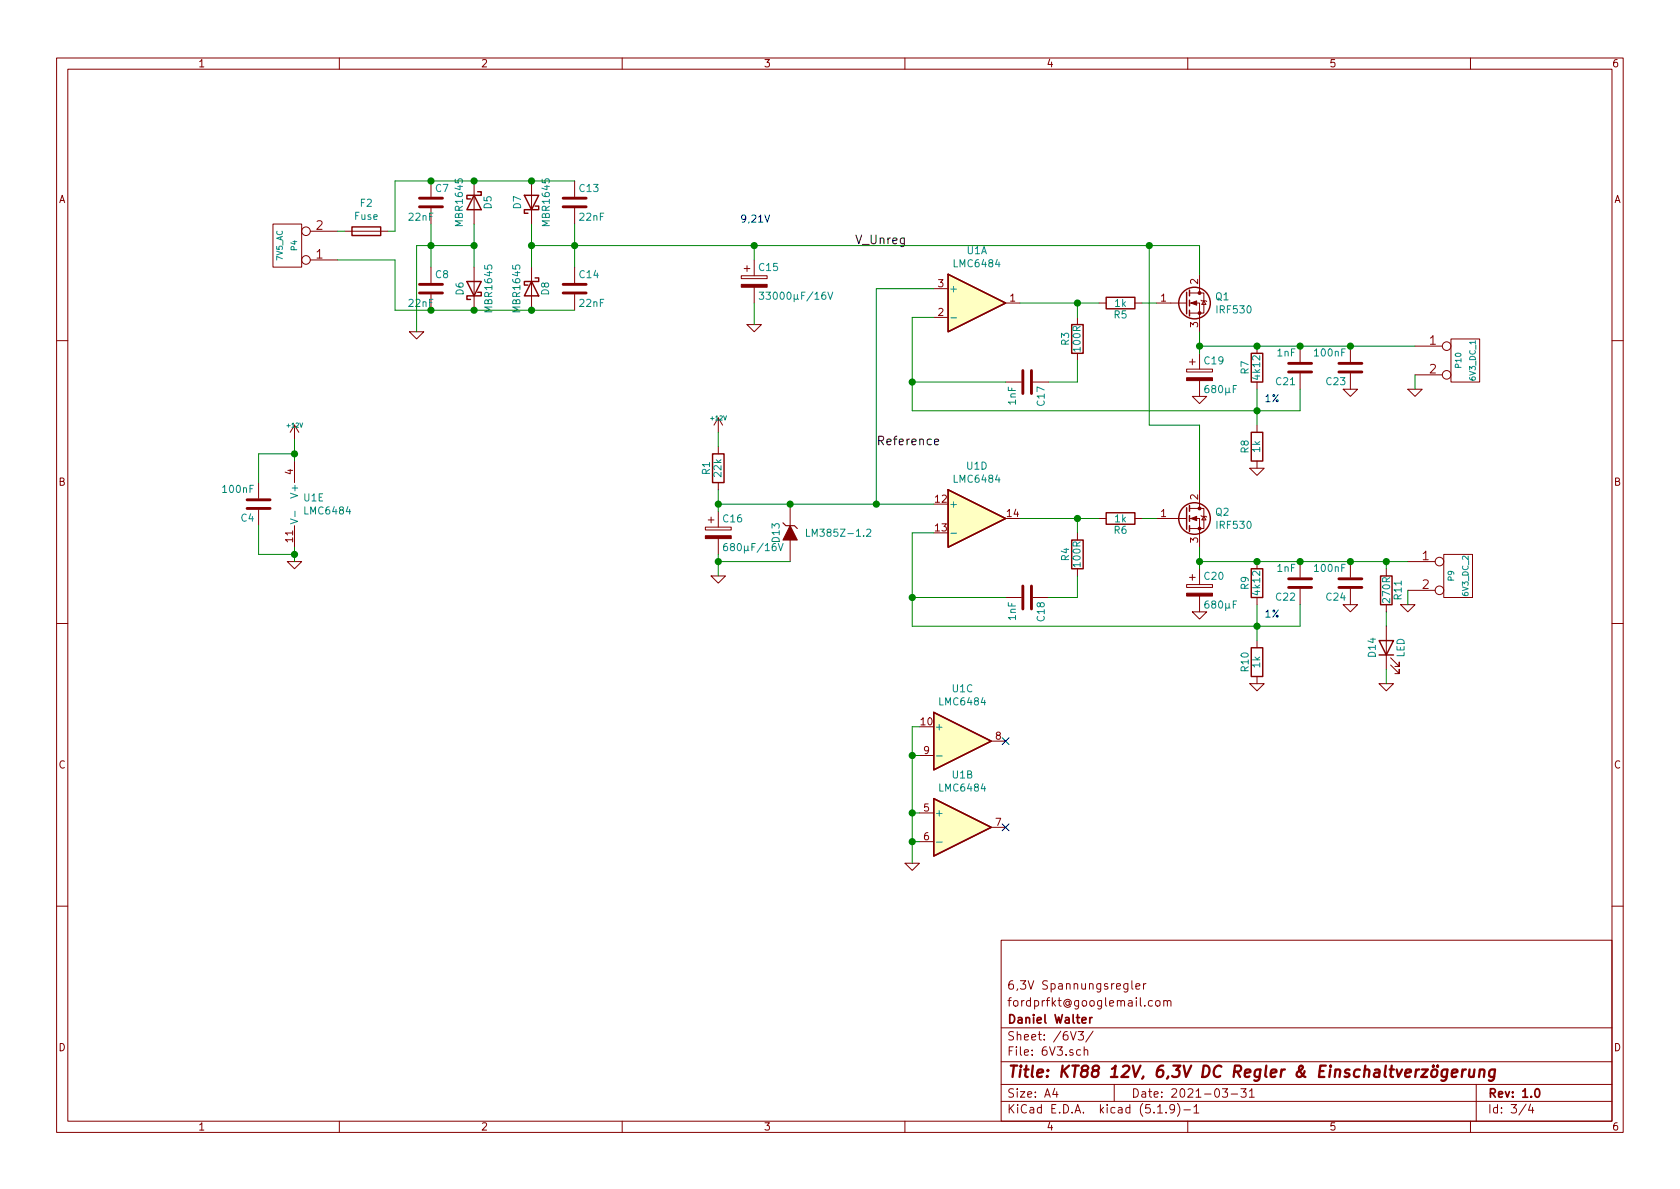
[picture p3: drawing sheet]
<svg xmlns="http://www.w3.org/2000/svg" width="297mm" height="210mm" viewBox="0 0 297 210" stroke-linecap="round" stroke-linejoin="round" font-family="sans-serif">
<g fill="none" stroke="#840000" stroke-width=".18">
<path d="M10 10.3h277v189.9h-277zM12 12.2h273v186.1h-273zM60 10.3v1.9M110 10.3v1.9M160 10.3v1.9M210 10.3v1.9M260 10.3v1.9M48.3 39.6h5v7.6h-5zM76.2 32v2.8M76.2 36.8v2.8M83.8 32v7.6M94 32v7.6"/>
<path d="M101.6 32v2.8M101.6 36.8v2.8M54.9 40.9h4.8M54.9 46h4.8M61 40.9h7.6M72.4 58.7h2.5l-1.2 1.2zM76.2 47.2v2.8M76.2 52.1v2.8M83.8 47.2v7.7M94 47.2v7.7M101.6 47.2v2.8M101.6 52.1v2.8"/>
<path d="M131.1 48.8h4.5v.5h-4.5zM131.6 47.5h1M132.1 57.4h2.5l-1.3 1.3zM132.1 47v1M133.3 46v2.8M133.3 50.8v2.8M165.1 56.1h2.5M165.1 51h2.5M177.8 53.6h2.5M190.5 56.1v1.3M194.3 53.6h1.3M200.7 53.6h1.2"/>
<path d="M204.5 53.6h5.3M210.3 53.6h1.8v5.1M210.3 51.8h2.6v3.6h-2.6M212.1 48.5v3.3M212.3 53.1l.2 .1h.7l.2 .1M212.9 53.2l.3 .6h-.7zM256.5 59.9h5.1v7.7h-5.1zM10 60.2h2M52.1 75.2v2.5M52.1 75.2l-.8 1.2M52.1 75.2l.7 1.2M127 73.9v2.5"/>
<path d="M127 79v1.3M127 73.9l-.8 1.3M127 73.9l.8 1.3M177.8 67.6h2.8M182.6 67.6h2.8M190.5 62.5v1.2M209.8 65.3h4.6v.5h-4.6zM210.3 64h1M210.8 70.1h2.6l-1.3 1.3zM210.8 63.5v1M212.1 62.5v2.8M212.1 67.3v2.8"/>
<path d="M222.2 61.2v1.3M222.2 67.6v1.2M222.2 75.2v1.2M229.9 61.2v2.8M229.9 66v2.8M237.5 68.8h2.5l-1.2 1.3zM238.8 61.2v2.8M238.8 66v2.8M248.9 68.8h2.6l-1.3 1.3zM250.2 61.2h4.8M250.2 66.3h4.8M285 60.2h2"/>
<path d="M45.7 85.3v2.8M45.7 90.2v2.8M50.8 99.3h2.5l-1.2 1.3zM52.1 81.5v3.8M52.1 93v3.8M124.7 93.2h4.6v.5h-4.6zM125.2 91.9h1M125.7 91.4v1.1M127 85.3v1.3M127 90.4v2.8M127 95.2v2.8M139.7 89.1v3.9"/>
<path d="M139.7 95.5v3.8M190.5 94.2v1.3M194.3 91.7h1.3M200.7 91.7h1.2M204.5 91.7h5.3M210.3 91.7h1.8v5.1M210.3 89.9h2.6v3.6h-2.6M212.1 86.6v3.3M212.3 91.2l.2 .1h.7l.2 .1M212.9 91.3l.3 .6h-.7zM221 82.8h2.5l-1.3 1.3zM222.2 81.5v1.3"/>
<path d="M222.2 99.3v1.3M229.9 99.3v2.8M238.8 99.3v2.8M248.9 99.3h4.8M255.3 98h5v7.7h-5zM10 110.3h2M125.7 101.8h2.6l-1.3 1.3zM177.8 105.7h2.8M182.6 105.7h2.8M190.5 100.6v1.2M209.8 103.4h4.6v.5h-4.6zM210.3 102.1h1"/>
<path d="M210.8 108.2h2.6l-1.3 1.3zM210.8 101.6v1M212.1 100.6v2.8M212.1 105.4v2.8M222.2 105.7v1.2M222.2 113.3v1.2M222.2 119.6v1.3M229.9 104.1v2.8M237.5 106.9h2.5l-1.2 1.3zM238.8 104.1v2.8M245.1 100.6v1.2M245.1 106.9v1.3"/>
<path d="M245.1 110.7v7.7M245.9 117.6l1.5 1.5v-.7v.7h-.8M245.9 116.3l1.5 1.6v-.8v.8h-.8M247.6 106.9h2.6l-1.3 1.3zM248.9 104.4h4.8M285 110.3h2M162.6 133.6h2.5M175.3 131.1h2.5M221 120.9h2.5l-1.3 1.3zM243.8 120.9h2.6l-1.3 1.3zM160 152.6h2.6l-1.3 1.3zM162.6 143.8h2.5"/>
<path d="M162.6 148.8h2.5M175.3 146.3h2.5M10 160.2h2M177 166.3h108v32h-108zM200.1 173.4v1.3l.2 .2M200.8 174.4l.7-.1v-.3l-.5-.1-.2 .2 .1 .7h.6M202.2 173.9v1M202.6 173.9l-.4 .3M203.8 177l-.5-.1-.3 .3 .2 .6h.6M204.4 177.1l.2-.2 .5 .2v.7l-.3 .1-.4-.1zM205.8 177.1v-.1a.37 .37 0 0 1 .6 .1v.8M205.8 176.9v1"/>
<path d="M206.4 177.1l.2-.2 .4 .1v.9M285 160.2h2M60 198.3v1.9M110 198.3v1.9M160 198.3v1.9M177 194.8h108M177 191.8h108M177 187.8h108M177 181.8h108M186.5 192.5l-.4 1h1M186.8 193v1M189.3 182.4l.5 1.5 .5-1.5"/>
<path d="M190.6 182.4h1l-.5 .6 .4 .1v.7l-.2 .1-.7-.1M191.1 185.7l-.5-.1-.3 .3 .2 .6h.6M191.7 185.7l.2-.1 .4 .1v.9M191.7 185.1v1.5M193.3 182.3l-1.3 2M197 191.8v3M204.7 196.8h.8M206.2 196.7v.1M207.7 196l-.1 .1a.48 .48 0 0 1-.6 .1l-.2-.2 .2-.6a.48 .48 0 0 1 .6 .1 1.27 1.27 0 0 1-.2 1.2l-.4 .1M208.2 195.1a1.71 1.71 0 0 1 0 2.3M209.3 196.3h1.2M210 198.3v1.9"/>
<path d="M211.1 195.8l.4-.5v1.5M211.1 196.8h.9M216.1 192.5h.9l-.4 .6 .4 .1v.7l-.2 .1-.7-.1M217.7 193.5h1.1M219.4 192.5h.9l-.5 .6 .5 .1v.7l-.3 .1-.6-.1M220.9 193l.4-.5v1.5M220.9 194h.9M260 198.3v1.9M261 191.8v6.5M269.8 195.2l-1.2 2M270.6 195.2l-.3 1.1h.9M271 195.8v1"/>
<circle cx="54.1" cy="46" r=".76"/>
<circle cx="54.1" cy="40.9" r=".76"/>
<circle cx="255.8" cy="61.2" r=".76"/>
<circle cx="255.8" cy="66.3" r=".76"/>
<circle cx="254.5" cy="99.3" r=".76"/>
<circle cx="254.5" cy="104.4" r=".76"/>
</g>
<path d="M192.7 179.9v1M193.1 179.9l-.4 .2v.1M191.3 180.4l.7-.1v-.3l-.5-.1-.2 .2 .1 .7h.6M271.5 192.7l.2-.2a.81 .81 0 0 1 .6 .6 .81 .81 0 0 1-.3 .8l-.1 .1a.79 .79 0 0 1-.4-1.3z" fill="none" stroke="#840000" stroke-width=".3"/>
<g fill="none" stroke="#840000" stroke-width=".41">
<path d="M253.2 189.3a.51 .51 0 0 1 .6-.2 .51 .51 0 0 1 .4 .4l-.1 .6a.54 .54 0 0 1-.5 .4 .54 .54 0 0 1-.6-.4zM254.2 188.4v.2l-.1-.1 .1-.1v.2M255.9 189.2a.68 .68 0 0 0-1 .3v.8l.3 .1 .6-.1M255.9 189.1l-.2 1.6a.6 .6 0 0 1-.9 .3M256.7 189.8l1-.2-.1-.4-.5-.1-.4 .3v.9l.2 .1 .6-.1M258.6 189.1l-.2 1.3M259.2 189.1a.55 .55 0 0 0-.7 .4M259.8 189.1v1.2a.56 .56 0 0 0 .8 0M260.7 189.1l-.2 1.3M261.6 189.3a.5 .5 0 0 1 .9 .1l-.1 1M261.7 189.1l-.2 1.3M264.3 189.2a.68 .68 0 0 0-1 .3v.8l.3 .1 .6-.1"/>
<path d="M264.3 189.1l-.2 1.6a.6 .6 0 0 1-.9 .3"/>
</g>
<g fill="none" stroke="#840000" stroke-width=".51">
<path d="M74.2 36.6h4M74.2 35h4M99.6 36.6h4M99.6 35h4M74.2 51.8h4M74.2 50.3h4M99.6 51.8h4M99.6 50.3h4M180.8 65.5v4.1M182.4 65.5v4.1M227.8 64.3h4.1M227.8 65.8h4.1"/>
<path d="M236.7 64.3h4.1M236.7 65.8h4.1M43.7 88.4h4.1M43.7 89.9h4.1M180.8 103.6v4.1M182.4 103.6v4.1M227.8 102.4h4.1M227.8 103.9h4.1M236.7 102.4h4.1M236.7 103.9h4.1"/>
</g>
<g fill="none" stroke="#840000" stroke-width=".25">
<path d="M83.8 34.5l1.3 2.6h-2.6zM84.5 33.9h.6v.6h-2.6v.7h.7M92.7 34.5h2.5l-1.2 2.6zM94.6 36.4h.6v.7h-2.5v.6h.6M62.2 40.1h5.1v1.6h-5.1zM82.5 49.8h2.6l-1.3 2.5zM84.5 51.7h.6v.6h-2.6v.7h.7M94 49.8l1.2 2.5h-2.5zM94.6 49.1h.6v.7h-2.5v.6h.6M167.6 48.5l10.2 5.1-10.2 5.1zM189.5 57.4h2v5.1h-2zM195.6 52.6h5.1v2h-5.1z"/>
<path d="M209.8 51.7v3.8M210.3 51.3v1M210.3 53.1v1M210.3 54.9v1M221.2 76.4h2.1v5.1h-2.1zM221.2 62.5h2.1v5.1h-2.1zM126 80.3h2v5h-2zM167.6 86.6l10.2 5.1-10.2 5.1zM189.5 95.5h2v5.1h-2zM195.6 90.7h5.1v2h-5.1zM209.8 89.8v3.8M210.3 89.4v1"/>
<path d="M210.3 91.2v1M210.3 93v1M221.2 114.5h2.1v5.1h-2.1zM221.2 100.6h2.1v5.1h-2.1zM243.8 113.3h2.6l-1.3 2.5zM243.8 115.8h2.6M244.1 101.8h2v5.1h-2zM165.1 126l10.2 5.1-10.2 5zM165.1 141.2l10.2 5.1-10.2 5.1z"/>
<circle cx="211.2" cy="53.6" r="2.79"/>
<circle cx="211.2" cy="91.7" r="2.79"/>
</g>
<g fill="#840000" stroke="#840000" stroke-width=".18">
<path d="M209.8 66.8h4.6v.5h-4.6z"/>
<path d="M139.7 93l1.3 2.5h-2.6z"/>
<path d="M124.7 94.7h4.6v.5h-4.6z"/>
<path d="M131.1 50.3h4.5v.5h-4.5z"/>
<path d="M210.6 91.7l1-.4v.8z"/>
<path d="M210.6 53.6l1-.4v.8z"/>
<path d="M209.8 104.9h4.6v.5h-4.6z"/>
<circle cx="212.1" cy="93.5" r=".25"/>
<circle cx="212.1" cy="89.9" r=".25"/>
<circle cx="212.1" cy="55.4" r=".25"/>
<circle cx="212.1" cy="51.8" r=".25"/>
</g>
<path d="M138.4 92.5l.5 .5h1.6l.5 .5" fill="none" stroke="#840000" stroke-width=".2"/>
<path d="M134.2 51.7h.8l-.4 .4 .4 .2v.4l-.2 .2-.6-.1M146.4 51.7l.4 1.2 .4-1.2M168.1 56.2h1M51.4 91.8l1.2 .4-1.2 .4M52.1 90.4v1M128.5 96.1l-.3 .1a.87 .87 0 0 0 0 1.2l.4-.1v-.6l-.4-.1-.3 .2M137.6 96.1l.4 1.3 .5-1.3M142.6 93.6v1.2h.6M153.2 93.7l.5-.1 .3 .3-.8 .9h.8M168.1 94.3h1M165.6 133.7h1M165.6 148.9h1" fill="none" stroke="#008484" stroke-width=".18"/>
<g fill="#ffffc2" stroke="#ffffc2" stroke-width=".18">
<path d="M167.6 86.6l10.2 5.1-10.2 5.1z"/>
<path d="M165.1 126l10.2 5.1-10.2 5z"/>
<path d="M165.1 141.2l10.2 5.1-10.2 5.1z"/>
<path d="M167.6 48.5l10.2 5.1-10.2 5.1z"/>
</g>
<g fill="none" stroke="#008400" stroke-width=".18">
<path d="M76.2 39.6v7.6M83.8 39.6v7.6M94 39.6v7.6M101.6 32h-31.8v8.9h-1.2M101.6 39.6v7.6M59.7 40.9h1.3M59.7 46h10.1v8.9h31.8M83.8 43.4h-10.1v15.3M94 43.4h118.1v5.1M133.3 43.4v2.6M133.3 53.6v3.8M165.1 51h-10.2v38.1"/>
<path d="M165.1 56.1h-3.8v16.5h68.6v-3.8M180.3 53.6h14M190.5 53.6v2.5M201.9 53.6h2.6M203.2 43.4v31.8h8.9v11.4M212.1 58.7v3.8M52.1 77.7v3.8M127 76.4v2.6M161.3 67.6h16.5M190.5 63.7v3.9h-5.1M212.1 61.2h38.1M222.2 68.8v6.4"/>
<path d="M250.2 66.3v2.5M45.7 93v5h6.4M52.1 96.8v2.5M52.1 80.3h-6.4v5M127 89.1h38.1M127 99.3h12.7M127 86.6v3.8M127 98v3.8M165.1 94.2h-3.8v16.5h68.6v-3.8M180.3 91.7h14M190.5 91.7v2.5M201.9 91.7h2.6"/>
<path d="M212.1 96.8v3.8M212.1 99.3h36.8M245.1 99.3v1.3M161.3 105.7h16.5M190.5 101.8v3.9h-5.1M222.2 106.9v6.4M245.1 108.2v2.5M245.1 118.4v2.5M248.9 104.4v2.5M161.3 133.6h1.3M162.6 128.5h-1.3v24.1M161.3 148.8h1.3"/>
<path d="M161.3 143.8h1.3"/>
</g>
<path d="M165.2 78.2l.8-.2-.1-.3-.4-.1-.3 .2 .1 .8h.6" fill="none" stroke="#000" stroke-width=".18"/>
<path d="M135.2 38l.5 1.3 .4-1.3" fill="none" stroke="#0000c2" stroke-width=".18"/>
<g fill="#008400" stroke="#008400" stroke-width=".25">
<circle cx="238.8" cy="99.3" r=".51"/>
<circle cx="161.3" cy="148.8" r=".51"/>
<circle cx="161.3" cy="143.8" r=".51"/>
<circle cx="139.7" cy="89.1" r=".51"/>
<circle cx="94" cy="32" r=".51"/>
<circle cx="161.3" cy="133.6" r=".51"/>
<circle cx="190.5" cy="91.7" r=".51"/>
<circle cx="154.9" cy="89.1" r=".51"/>
<circle cx="127" cy="99.3" r=".51"/>
<circle cx="161.3" cy="105.7" r=".51"/>
<circle cx="52.1" cy="98" r=".51"/>
<circle cx="245.1" cy="99.3" r=".51"/>
<circle cx="212.1" cy="99.3" r=".51"/>
<circle cx="83.8" cy="54.9" r=".51"/>
<circle cx="161.3" cy="67.6" r=".51"/>
<circle cx="203.2" cy="43.4" r=".51"/>
<circle cx="52.1" cy="80.3" r=".51"/>
<circle cx="229.9" cy="61.2" r=".51"/>
<circle cx="222.3" cy="61.2" r=".51"/>
<circle cx="127" cy="89.1" r=".51"/>
<circle cx="238.8" cy="61.2" r=".51"/>
<circle cx="222.3" cy="72.6" r=".51"/>
<circle cx="94" cy="43.4" r=".51"/>
<circle cx="83.8" cy="32" r=".51"/>
<circle cx="76.2" cy="32" r=".51"/>
<circle cx="76.2" cy="43.4" r=".51"/>
<circle cx="76.2" cy="54.9" r=".51"/>
<circle cx="190.5" cy="53.6" r=".51"/>
<circle cx="229.9" cy="99.3" r=".51"/>
<circle cx="133.4" cy="43.4" r=".51"/>
<circle cx="83.8" cy="43.4" r=".51"/>
<circle cx="222.3" cy="99.3" r=".51"/>
<circle cx="101.6" cy="43.4" r=".51"/>
<circle cx="212.1" cy="61.2" r=".51"/>
<circle cx="222.3" cy="110.7" r=".51"/>
<circle cx="94" cy="54.9" r=".51"/>
</g>
<path d="M177.2 130.4l1.2 1.3M178.4 130.4l-1.2 1.3M177.2 145.7l1.2 1.2M178.4 145.7l-1.2 1.2" fill="none" stroke="#000084" stroke-width=".18"/>
<text font-size="2.8" fill="#840000" x="178" y="190.5">Title: KT88 12V, 6,3V DC Regler &amp; Einschaltverzögerung</text>
<g font-size="2.1" fill="#840000">
<text x="55.9" y="40.6">2</text>
<text x="55.9" y="45.7">1</text>
<text x="252.8" y="61">1</text>
<text x="252.8" y="66">2</text>
<text x="251.5" y="99.1">1</text>
<text x="251.5" y="104.1">2</text>
<text x="178" y="178">fordprfkt@googlemail.com</text>
<text x="178" y="175">6,3V Spannungsregler</text>
<text x="178" y="184">Sheet: /6V3/</text>
<text x="178" y="181">Daniel Walter</text>
<text x="178" y="186.7">File: 6V3.sch</text>
<text x="178" y="196.9">KiCad E.D.A. kicad (5.1.9)-1</text>
<text x="178" y="194.1">Size: A4</text>
<text x="200" y="194.1">Date: 2021-03-31</text>
<text x="263" y="194.1">Rev: 1.0</text>
<text x="263" y="196.9">Id: 3/4</text>
</g>
<g font-size="2.1">
<text x="151.1" y="43.2">V_Unreg</text>
<text x="154.9" y="78.7">Reference</text>
</g>
<g font-size="1.8" fill="#840000">
<text x="35" y="11.9">1</text>
<text x="85" y="11.9">2</text>
<text x="135" y="11.9">3</text>
<text x="185" y="11.9">4</text>
<text x="235" y="11.9">5</text>
<text x="285" y="11.9">6</text>
<text x="10.4" y="35.9">A</text>
<text x="285.4" y="35.9">A</text>
<text x="165.9" y="50.8">3</text>
<text x="178.6" y="53.3">1</text>
<text x="205.3" y="53.3">1</text>
<text x="211.8" y="50.3" transform="rotate(-90 211.8 50.3)">2</text>
<text x="165.9" y="55.9">2</text>
<text x="211.8" y="57.9" transform="rotate(-90 211.8 57.9)">3</text>
<text x="51.8" y="83.9" transform="rotate(-90 51.8 83.9)">4</text>
<text x="10.4" y="85.9">B</text>
<text x="165.4" y="88.9">12</text>
<text x="211.8" y="88.4" transform="rotate(-90 211.8 88.4)">2</text>
<text x="285.4" y="85.9">B</text>
<text x="51.8" y="95.8" transform="rotate(-90 51.8 95.8)">11</text>
<text x="165.4" y="94">13</text>
<text x="178.1" y="91.4">14</text>
<text x="205.3" y="91.4">1</text>
<text x="211.8" y="96" transform="rotate(-90 211.8 96)">3</text>
<text x="162.9" y="128.3">10</text>
<text x="176" y="130.8">8</text>
<text x="10.4" y="135.9">C</text>
<text x="163.3" y="133.3">9</text>
<text x="285.4" y="135.9">C</text>
<text x="163.3" y="143.5">5</text>
<text x="163.3" y="148.6">6</text>
<text x="176" y="146">7</text>
<text x="10.4" y="185.9">D</text>
<text x="285.4" y="185.9">D</text>
<text x="35" y="199.9">1</text>
<text x="85" y="199.9">2</text>
<text x="135" y="199.9">3</text>
<text x="185" y="199.9">4</text>
<text x="235" y="199.9">5</text>
<text x="285" y="199.9">6</text>
</g>
<g font-size="1.8" fill="#008484">
<text x="77" y="34">C7</text>
<text x="102.5" y="34">C13</text>
<text x="62.7" y="38.9">Fuse</text>
<text x="63.8" y="36.6">F2</text>
<text x="72.4" y="39">22nF</text>
<text x="81.8" y="39.8" transform="rotate(-90 81.8 39.8)">MBR1645</text>
<text x="86.9" y="36.9" transform="rotate(-90 86.9 36.9)">D5</text>
<text x="92.1" y="36.9" transform="rotate(-90 92.1 36.9)">D7</text>
<text x="97.2" y="39.8" transform="rotate(-90 97.2 39.8)">MBR1645</text>
<text x="102.6" y="39">22nF</text>
<text x="134.3" y="47.9">C15</text>
<text x="168.8" y="47.3">LMC6484</text>
<text x="171" y="45">U1A</text>
<text x="77" y="49.2">C8</text>
<text x="82" y="52.2" transform="rotate(-90 82 52.2)">D6</text>
<text x="97.1" y="52.2" transform="rotate(-90 97.1 52.2)">D8</text>
<text x="102.5" y="49.2">C14</text>
<text x="135.4" y="53">33000µF/16V</text>
<text x="167.8" y="51.7">+</text>
<text x="215" y="53.1">Q1</text>
<text x="72.4" y="54.3">22nF</text>
<text x="87" y="55" transform="rotate(-90 87 55)">MBR1645</text>
<text x="92" y="55" transform="rotate(-90 92 55)">MBR1645</text>
<text x="102.6" y="54.3">22nF</text>
<text x="197" y="56.3">R5</text>
<text x="197.2" y="54.3">1k</text>
<text x="215.3" y="55.4">IRF530</text>
<text x="189" y="61.1" transform="rotate(-90 189 61.1)">R3</text>
<text x="191.1" y="62" transform="rotate(-90 191.1 62)">100R</text>
<text x="213" y="64.4">C19</text>
<text x="225.9" y="63">1nF</text>
<text x="232.6" y="63">100nF</text>
<text x="179.6" y="71.6" transform="rotate(-90 179.6 71.6)">1nF</text>
<text x="184.7" y="71.7" transform="rotate(-90 184.7 71.7)">C17</text>
<text x="213.3" y="69.5">680µF</text>
<text x="220.8" y="66.1" transform="rotate(-90 220.8 66.1)">R7</text>
<text x="222.8" y="67" transform="rotate(-90 222.8 67)">4k12</text>
<text x="225.7" y="68.1">C21</text>
<text x="234.6" y="68.1">C23</text>
<text x="125.5" y="83.9" transform="rotate(-90 125.5 83.9)">R1</text>
<text x="171" y="83.1">U1D</text>
<text x="220.8" y="80.1" transform="rotate(-90 220.8 80.1)">R8</text>
<text x="222.8" y="80" transform="rotate(-90 222.8 80)">1k</text>
<text x="39.5" y="87.2">100nF</text>
<text x="52.7" y="87.7" transform="rotate(-90 52.7 87.7)">V+</text>
<text x="53.7" y="88.7">U1E</text>
<text x="127.6" y="84.3" transform="rotate(-90 127.6 84.3)">22k</text>
<text x="167.8" y="89.8">+</text>
<text x="168.8" y="85.4">LMC6484</text>
<text x="42.6" y="92.2">C4</text>
<text x="54" y="91">LMC6484</text>
<text x="127.9" y="92.4">C16</text>
<text x="137.8" y="95.9" transform="rotate(-90 137.8 95.9)">D13</text>
<text x="143.5" y="94.9">LM385Z-1.2</text>
<text x="197" y="94.4">R6</text>
<text x="197.2" y="92.4">1k</text>
<text x="215" y="91.2">Q2</text>
<text x="215.3" y="93.5">IRF530</text>
<text x="128.8" y="97.5">680µF/16V</text>
<text x="189" y="99.2" transform="rotate(-90 189 99.2)">R4</text>
<text x="191.1" y="100.1" transform="rotate(-90 191.1 100.1)">100R</text>
<text x="225.9" y="101.1">1nF</text>
<text x="232.6" y="101.1">100nF</text>
<text x="213" y="102.5">C20</text>
<text x="213.3" y="107.6">680µF</text>
<text x="220.8" y="104.2" transform="rotate(-90 220.8 104.2)">R9</text>
<text x="222.8" y="105.1" transform="rotate(-90 222.8 105.1)">4k12</text>
<text x="225.7" y="106.2">C22</text>
<text x="234.6" y="106.2">C24</text>
<text x="245.8" y="106.5" transform="rotate(-90 245.8 106.5)">270R</text>
<text x="247.8" y="106" transform="rotate(-90 247.8 106)">R11</text>
<text x="179.6" y="109.7" transform="rotate(-90 179.6 109.7)">1nF</text>
<text x="184.7" y="109.8" transform="rotate(-90 184.7 109.8)">C18</text>
<text x="220.8" y="118.7" transform="rotate(-90 220.8 118.7)">R10</text>
<text x="222.8" y="118.1" transform="rotate(-90 222.8 118.1)">1k</text>
<text x="243.3" y="116.1" transform="rotate(-90 243.3 116.1)">D14</text>
<text x="248.3" y="116.3" transform="rotate(-90 248.3 116.3)">LED</text>
<text x="166.3" y="124.7">LMC6484</text>
<text x="168.4" y="122.4">U1C</text>
<text x="165.2" y="129.2">+</text>
<text x="168.4" y="137.7">U1B</text>
<text x="166.3" y="140">LMC6484</text>
<text x="165.2" y="144.4">+</text>
</g>
<g font-size="1.8" fill="#0000c2">
<text x="130.8" y="39.4">9,21V</text>
<text x="223.5" y="71.1">1%</text>
<text x="223.5" y="109.2">1%</text>
</g>
<g font-size="1.4" fill="#008484">
<text x="50" y="46.1" transform="rotate(-90 50 46.1)">7V5_AC</text>
<text x="52.5" y="44.3" transform="rotate(-90 52.5 44.3)">P4</text>
<text x="258.4" y="65" transform="rotate(-90 258.4 65)">P10</text>
<text x="260.9" y="67.2" transform="rotate(-90 260.9 67.2)">6V3_DC_1</text>
<text x="257.1" y="102.7" transform="rotate(-90 257.1 102.7)">P9</text>
<text x="259.6" y="105.3" transform="rotate(-90 259.6 105.3)">6V3_DC_2</text>
</g>
<g font-size="1.1" fill="#008484">
<text x="50.8" y="75.6">+12V</text>
<text x="125.8" y="74.3">+12V</text>
</g>
</svg>
